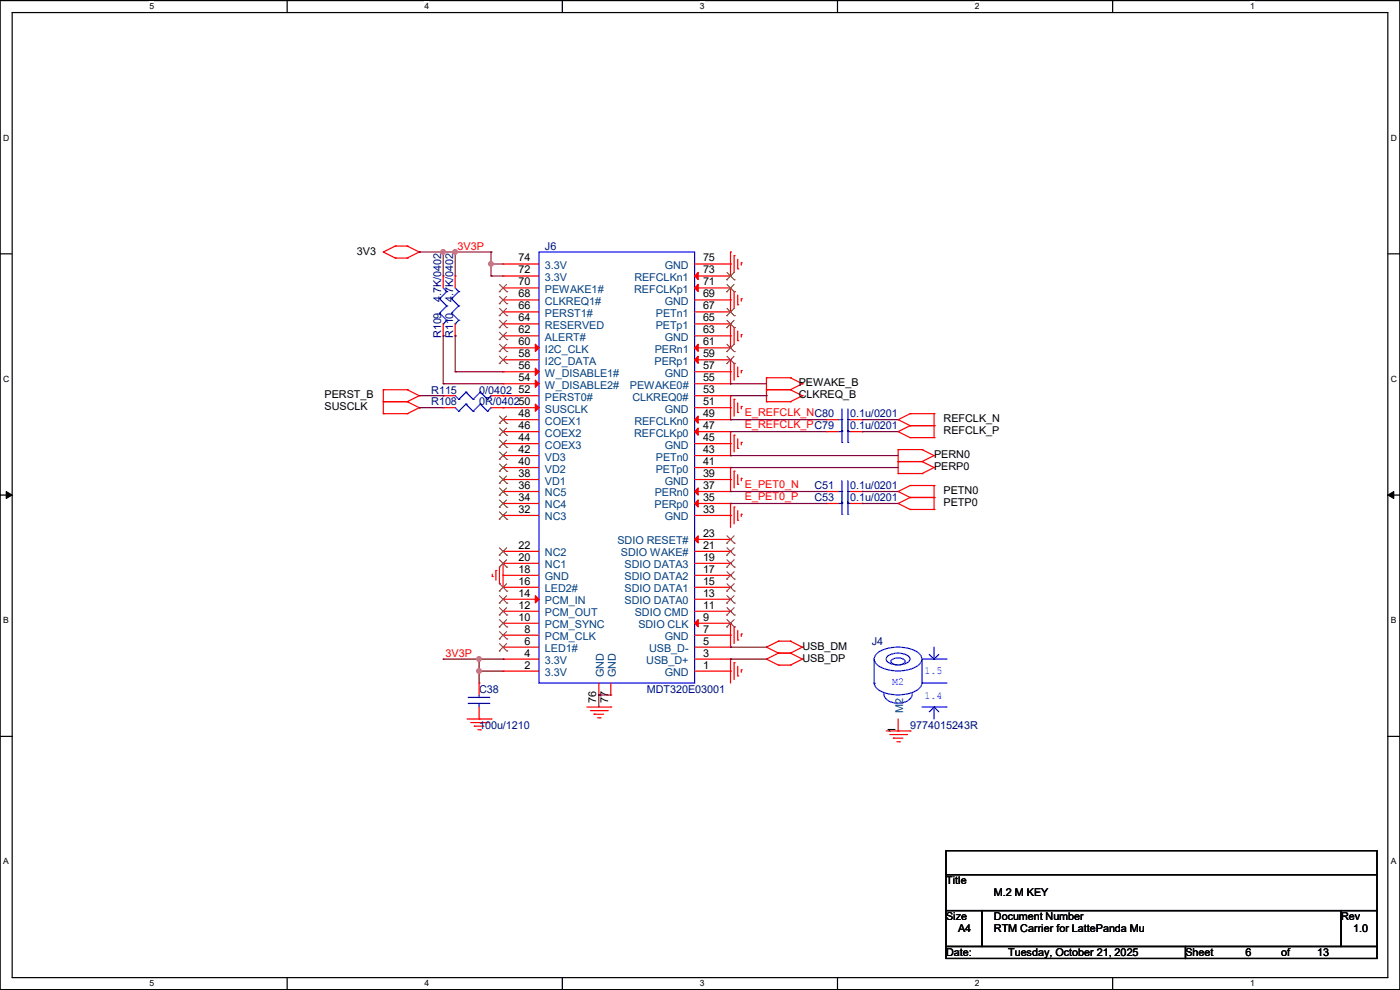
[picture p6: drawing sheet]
<svg xmlns="http://www.w3.org/2000/svg" width="297mm" height="210mm" viewBox="0 0 297 210" stroke-linecap="round" stroke-linejoin="round" font-family="sans-serif">
<path d="M0 .1h297v209.8h-297zM2.6 2.7h291.8v204.7h-291.8z" fill="none" stroke="#000" stroke-width=".25"/>
<g fill="#fff">
<path d="M31.7 .4h1v2h-1z"/>
<path d="M31.7 207.6h1v2h-1z"/>
</g>
<path d="M60.9 .1v2.6M60.9 207.4v2.5" fill="none" stroke="#000" stroke-width=".25"/>
<g fill="#fff">
<path d="M90.1 .4h1v2h-1z"/>
<path d="M90.1 207.6h1v2h-1z"/>
</g>
<path d="M119.3 .1v2.6M119.3 207.4v2.5" fill="none" stroke="#000" stroke-width=".25"/>
<g fill="#fff">
<path d="M148.5 .4h.9v2h-.9z"/>
<path d="M148.5 207.6h.9v2h-.9z"/>
</g>
<path d="M177.7 .1v2.6M177.7 207.4v2.5" fill="none" stroke="#000" stroke-width=".25"/>
<g fill="#fff">
<path d="M206.8 .4h1v2h-1z"/>
<path d="M206.8 207.6h1v2h-1z"/>
</g>
<path d="M236.1 .1v2.6M236.1 207.4v2.5" fill="none" stroke="#000" stroke-width=".25"/>
<g fill="#fff">
<path d="M265.2 .4h1v2h-1z"/>
<path d="M265.2 207.6h1v2h-1z"/>
<path d="M.7 28.2h1.2v2h-1.2z"/>
<path d="M295.1 28.2h1.2v2h-1.2z"/>
<path d="M.7 79.4h1.2v2h-1.2z"/>
<path d="M295.1 79.4h1.2v2h-1.2z"/>
</g>
<path d="M0 53.8h2.6M294.4 53.8h2.6" fill="none" stroke="#000" stroke-width=".25"/>
<g fill="#fff">
<path d="M.7 130.6h1.2v2h-1.2z"/>
<path d="M295.1 130.6h1.1v2h-1.1z"/>
</g>
<path d="M0 105h2.6M294.4 105h2.6" fill="none" stroke="#000" stroke-width=".25"/>
<path d="M1.3 104.3l1.3 .7-1.3 .7zM294.4 105l1.3-.7v1.4z" fill="#000" stroke="#000" stroke-width=".21"/>
<g fill="#fff">
<path d="M.7 181.8h1.2v2h-1.2z"/>
<path d="M295.1 181.8h1.1v2h-1.1z"/>
</g>
<path d="M0 156.2h2.6M294.4 156.2h2.6M200.7 180.5h91.4v5h-91.4zM200.7 185.5h91.4v7.7h-91.4zM200.7 193.2h7.6v7.6h-7.6zM208.3 193.2h76.2v7.6h-76.2zM284.5 193.2h7.6v7.6h-7.6zM200.7 200.8h50.8v2.5h-50.8zM251.5 200.8h40.6v2.5h-40.6z" fill="none" stroke="#000" stroke-width=".25"/>
<g fill="none" stroke="#f00" stroke-width=".25">
<path d="M81.3 53.5h.1M81.3 53.5l2.6 1.2M83.9 54.7h.1M83.9 52.2h.1M83.9 54.7h2.5M83.9 52.2h2.5M83.9 52.2l-2.6 1.3M86.4 54.7h.1M86.4 52.2h.1M86.4 52.2l2.5 1.3M88.9 53.5h.1M88.9 53.5l-2.5 1.2"/>
<path d="M94 58.5h.1M94 58.5v2.6M96.6 58.5h.1M96.6 58.5v2.6M106.7 56h.1M106.7 58.5h.1M106.7 56h7.6M106.7 58.5h7.6M147.4 56h7.6M147.4 58.5h7.6M155 53.5h.1M155 56h.1"/>
<path d="M155 58.5h.1M155 53.5v5M155.7 54.2h.1M155.7 54.2v3.6M156.5 57h.1M156.5 55v2M157.3 55.8h.1M157.3 55.8v.5M94 71.2h.1M94 68.7v2.5M96.6 71.2h.1M96.6 68.7v2.5"/>
<path d="M106.7 61.1h.1M106.7 63.6h.1M106.7 76.3h.1M106.7 78.9h.1M106.7 66.2h.1M106.7 73.8h.1M106.7 71.2h.1M106.7 68.7h.1M106.7 61.1h7.6M106.7 63.6h7.6M106.7 76.3h7.6M106.7 78.9h7.6"/>
<path d="M106.7 66.2h7.6M106.7 73.8h7.6M106.7 71.2h7.6M106.7 68.7h7.6M147.4 61.1h7.6M147.4 63.6h7.6M147.4 76.3h7.6M147.4 78.9h7.6M147.4 66.2h7.6M147.4 73.8h7.6M147.4 71.2h7.6M147.4 68.7h7.6"/>
<path d="M155 61.1h.1M155 68.7h.1M155 76.3h.1M155 63.6h.1M155 66.2h.1M155 78.9h.1M155 73.8h.1M155 71.2h.1M155 61.1v5.1M155 68.7v5.1M155 76.3v5.1M155.7 61.8h.1"/>
<path d="M155.7 69.5h.1M155.7 77.1h.1M155.7 61.8v3.6M155.7 69.5v3.5M155.7 77.1v3.5M156.5 64.6h.1M156.5 72.3h.1M156.5 79.9h.1M156.5 62.6v2M156.5 70.2v2.1M156.5 77.9v2M157.3 63.4h.1"/>
<path d="M157.3 71h.1M157.3 78.6h.1M157.3 63.4v.5M157.3 71v.5M157.3 78.6v.5M81.3 85.2h.1M81.3 87.8h.1M81.3 82.7h.1M81.3 82.7h5.1M81.3 85.2h5.1M81.3 82.7v5.1M81.3 87.8h5.1"/>
<path d="M86.4 85.2h.1M86.4 87.8h.1M86.4 82.7h.1M86.4 85.2l2.5 1.3M86.4 82.7l2.5 1.2M88.9 86.5h.1M88.9 83.9h.1M88.9 86.5l-2.5 1.3M88.9 83.9l-2.5 1.3M94 83.9h.1M94 86.5h.1M94 83.9h2.6"/>
<path d="M94 86.5h2.6M104.2 83.9h10.1M104.2 86.5h10.1M106.7 83.9h.1M106.7 86.5h.1M106.7 81.4h.1M106.7 89h.1M106.7 91.6h.1M106.7 94.1h.1M106.7 96.6h.1M106.7 99.2h.1M106.7 89h7.6"/>
<path d="M106.7 81.4h7.6M106.7 91.6h7.6M106.7 94.1h7.6M106.7 96.6h7.6M106.7 99.2h7.6M147.4 83.9h7.6M147.4 89h7.6M147.4 86.5h7.6M147.4 81.4h7.6M147.4 91.6h7.6M147.4 94.1h7.6M147.4 96.6h7.6"/>
<path d="M147.4 99.2h7.6M155 83.9h.1M155 91.6h.1M155 99.2h.1M155 81.4h.1M155 86.5h.1M155 89h.1M155 94.1h.1M155 96.6h.1M155 83.9v5.1M155 91.6v5M155 99.2v5.1"/>
<path d="M155.7 84.7h.1M155.7 92.3h.1M155.7 99.9h.1M155.7 84.7v3.6M155.7 92.3v3.6M155.7 99.9v3.6M156.5 87.5h.1M156.5 95.1h.1M156.5 85.5v2M156.5 93.1v2M157.3 86.2h.1M157.3 93.9h.1"/>
<path d="M157.3 86.2v.5M157.3 93.9v.5M162.6 82.7h.1M162.6 80.1h.1M162.6 85.2h.1M162.6 80.1h5.1M162.6 82.7h5.1M162.6 80.1v5.1M162.6 85.2h5.1M167.7 80.1h.1M167.7 82.7h.1M167.7 85.2h.1"/>
<path d="M167.7 80.1l2.5 1.3M167.7 82.7l2.5 1.2M170.2 81.4h.1M170.2 83.9h.1M170.2 81.4l-2.5 1.3M170.2 83.9l-2.5 1.3M175.3 89h.1M175.3 91.6h.1M175.3 89h2.5M175.3 91.6h2.5M180.4 89h2.5M180.4 91.6h2.5"/>
<path d="M182.9 89h.1M182.9 91.6h.1M190.5 91.6h.1M190.5 89h.1M190.5 97.9h.1M190.5 95.4h.1M190.5 91.6l2.6 1.2M190.5 89l2.6 1.3M190.5 97.9h5.1M190.5 95.4v5.1M190.5 95.4h5.1M193.1 90.3h.1"/>
<path d="M193.1 92.8h.1M193.1 87.8h.1M193.1 87.8h5.1M193.1 90.3l-2.6 1.3M193.1 90.3h5.1M193.1 92.8h5.1M193.1 87.8l-2.6 1.2M195.6 97.9h.1M195.6 95.4h.1M195.6 97.9l2.6 1.3M195.6 95.4l2.6 1.2M198.2 90.3h.1"/>
<path d="M198.2 92.8h.1M198.2 87.8h.1M198.2 99.2h.1M198.2 96.6h.1M198.2 87.8v5M198.2 99.2l-2.6 1.3M198.2 96.6l-2.6 1.3M106.7 101.7h.1M106.7 104.3h.1M106.7 106.8h.1M106.7 109.3h.1M106.7 117h.1"/>
<path d="M106.7 119.5h.1M106.7 119.5v5.1M106.7 104.3h7.6M106.7 101.7h7.6M106.7 106.8h7.6M106.7 109.3h7.6M106.7 117h7.6M106.7 119.5h7.6M147.4 104.3h7.6M147.4 101.7h7.6M147.4 106.8h7.6M147.4 109.3h7.6"/>
<path d="M147.4 117h7.6M147.4 119.5h7.6M147.4 114.4h7.6M155 106.8h.1M155 101.7h.1M155 104.3h.1M155 109.3h.1M155 117h.1M155 119.5h.1M155 114.4h.1M155 106.8v5.1M155.7 107.6h.1"/>
<path d="M155.7 107.6v3.5M156.5 102.7h.1M156.5 110.4h.1M156.5 100.7v2M156.5 108.3v2.1M157.3 101.5h.1M157.3 109.1h.1M157.3 101.5v.5M157.3 109.1v.5M175.3 104.3h.1M175.3 106.8h.1M175.3 104.3h2.5"/>
<path d="M175.3 106.8h2.5M180.4 104.3h2.5M180.4 106.8h2.5M182.9 104.3h.1M182.9 106.8h.1M190.5 104.3h.1M190.5 106.8h.1M190.5 100.5h.1M190.5 104.3l2.6 1.2M190.5 106.8l2.6 1.3M190.5 100.5h5.1M193.1 103h.1"/>
<path d="M193.1 105.5h.1M193.1 108.1h.1M193.1 103l-2.6 1.3M193.1 103h5.1M193.1 105.5h5.1M193.1 105.5l-2.6 1.3M193.1 108.1h5.1M195.6 100.5h.1M198.2 103h.1M198.2 105.5h.1M198.2 108.1h.1M198.2 103v5.1"/>
<path d="M104.4 122.3h.1M104.4 121.8v.5M105.2 121h.1M105.2 121v2.1M106 123.8h.1M106 120.3v3.5M106.7 124.6h.1M106.7 122h.1M106.7 137.3h.1M106.7 139.8h.1M106.7 134.7h.1M106.7 132.2h.1"/>
<path d="M106.7 129.7h.1M106.7 127.1h.1M106.7 122h7.6M106.7 124.6h7.6M106.7 137.3h7.6M106.7 139.8h7.6M106.7 134.7h7.6M106.7 132.2h7.6M106.7 129.7h7.6M106.7 127.1h7.6M147.4 122h7.6M147.4 124.6h7.6"/>
<path d="M147.4 137.3h7.6M147.4 139.8h7.6M147.4 134.7h7.6M147.4 132.2h7.6M147.4 129.7h7.6M147.4 127.1h7.6M155 132.2h.1M155 139.8h.1M155 122h.1M155 134.7h.1M155 137.3h.1M155 129.7h.1"/>
<path d="M155 127.1h.1M155 124.6h.1M155 132.2v5.1M155 139.8v5.1M155.7 133h.1M155.7 133v3.5M156.5 135.8h.1M156.5 133.7v2.1M157.3 134.5h.1M157.3 134.5v.5M162.6 137.3h.1M162.6 139.8h.1"/>
<path d="M162.6 137.3l2.5 1.3M162.6 139.8l2.5 1.3M165.1 138.6h.1M165.1 136h.1M165.1 138.6h2.6M165.1 136l-2.5 1.3M165.1 136h2.6M165.1 138.6l-2.5 1.2M167.7 138.6h.1M167.7 136h.1M167.7 136l2.5 1.3M167.7 138.6l2.5 1.2"/>
<path d="M170.2 137.3h.1M170.2 139.8h.1M170.2 137.3l-2.5 1.3M170.2 139.8l-2.5 1.3M99.1 152.5h5.1M99.9 153.3h3.5M100.6 154.1h.1M100.6 154.1h2.1M101.4 154.8h.5M101.6 144.9h.1M101.6 152.5h.1M101.6 144.9v2.5"/>
<path d="M101.6 150v2.5M101.9 154.8h.1M103.4 153.3h.1M104.2 152.5h.1M106.7 142.4h.1M106.7 142.4h7.6M124.5 150h5.1M125.3 150.7h3.5M126 151.5h.1M126 151.5h2.1M126.8 152.3h.5M127 147.4h.1"/>
<path d="M127 144.9v2.5M127.3 152.3h.1M128.8 150.7h.1M129.6 150h.1M129.6 147.4h.1M129.6 144.9v2.5M147.4 142.4h7.6M155 142.4h.1M155.7 140.6h.1M155.7 140.6v3.5M156.5 143.4h.1M156.5 141.4v2"/>
<path d="M157.3 142.1h.1M157.3 142.1v.5M165.1 141.1h.1M165.1 141.1h2.6M167.7 141.1h.1M188 155.1h5.1M188.8 155.8h3.5M189.5 156.6h.1M189.5 156.6h2.1M190.3 157.4h.5M190.5 155.1h.1M190.5 152.5v2.6"/>
<path d="M190.8 157.4h.1M192.3 155.8h.1M193.1 155.1h.1"/>
</g>
<g fill="none" stroke="#00f" stroke-width=".25">
<path d="M114.3 53.5h33.1v91.4h-33.1zM93.3 63.4h.1M93.3 66.4h.1M93.3 63.4l1.5 1.5M93.3 66.4l1.5 1.5M94 68.7h.1M94 61.1l.8 .7M94.8 61.8h.1M94.8 64.9h.1M94.8 67.9h.1M94.8 61.8l-1.5 1.6M94.8 64.9l-1.5 1.5"/>
<path d="M94.8 67.9l-.8 .8M95.8 63.4h.1M95.8 66.4h.1M95.8 63.4l1.5 1.5M95.8 66.4l1.5 1.5M96.6 68.7h.1M96.6 61.1l.7 .7M97.3 61.8h.1M97.3 64.9h.1M97.3 67.9h.1M97.3 61.8l-1.5 1.6M97.3 64.9l-1.5 1.5"/>
<path d="M97.3 67.9l-.7 .8M96.6 83.9l.7 .8M96.6 86.5l.7 .7M97.3 84.7h.1M97.3 87.2h.1M98.8 83.2h.1M98.8 85.7h.1M98.8 83.2l-1.5 1.5M98.8 83.2l1.6 1.5M98.8 85.7l-1.5 1.5M98.8 85.7l1.6 1.5M100.4 84.7h.1"/>
<path d="M100.4 87.2h.1M101.9 83.2h.1M101.9 85.7h.1M101.9 83.2l-1.5 1.5M101.9 83.2l1.5 1.5M101.9 85.7l-1.5 1.5M101.9 85.7l1.5 1.5M103.4 84.7h.1M103.4 87.2h.1M104.2 83.9h.1M104.2 86.5h.1M104.2 83.9l-.8 .8"/>
<path d="M104.2 86.5l-.8 .7M177.8 89h.8M177.8 91.6h.8M178.6 91.3h.1M178.6 89h.1M178.6 93.9h.1M178.6 91.6h.1M178.6 86.7v7.2M179.9 89h.1M179.9 91.3h.1M179.9 91.6h.1M179.9 93.9h.1"/>
<path d="M179.9 89h.5M179.9 86.7v7.2M179.9 91.6h.5M177.8 104.3h.8M177.8 106.8h.8M178.6 106.6h.1M178.6 104.3h.1M178.6 109.1h.1M178.6 106.8h.1M178.6 102v7.1M179.9 104.3h.1M179.9 106.6h.1"/>
<path d="M179.9 106.8h.1M179.9 109.1h.1M179.9 102v7.1M179.9 104.3h.5M179.9 106.8h.5M185.5 139.8v5.1M185.9 138.8a7.7 7.7 0 0 1 7.4-1.1 2.88 2.88 0 0 1 2.3 2.1 3.3 3.3 0 0 1-3.1 2.3 7.6 7.6 0 0 1-6.6-1.3 1.41 1.41 0 0 1 0-2zM188.3 139.2a3.9 3.9 0 0 1 4.7 .3 .9 .9 0 0 1-.7 1.2 3.8 3.8 0 0 1-4.2-.6l-.1-.3zM197.1 138.8l1.1 1M198.2 139.8h.1M198.2 137.3v2.5M199.2 138.8l-1 1"/>
<path d="M200.7 139.8h.1M200.7 139.8h-5.1v5.1M99.4 149.2h.1M99.4 148h.1M99.4 149.2h4.5M99.4 148h4.5M101.6 148h.1M101.6 149.2h.1M101.6 147.4v.6M101.6 149.2v.8M185.5 144.9h.1M185.5 144.9a3.3 3.3 0 0 0 3.1 2.3 7.6 7.6 0 0 0 6.6-1.3l.4-1"/>
<path d="M187.5 147.2a2.96 2.96 0 0 0 3.7 1.9 2.42 2.42 0 0 0 2.3-1.9M189.1 140.1a2.26 2.26 0 0 1 2.8 0l.1 .2a1.89 1.89 0 0 1-3 0zM195.6 144.9h.1M195.6 144.9h5.1M195.6 150h5.1M198.2 150h.1M198.2 150v2.5M198.2 150l1 1M198.2 150l-1.1 1M200.7 144.9h.1M200.7 150h.1"/>
</g>
<g fill="none" stroke="#804000" stroke-width=".21">
<path d="M154.2 59.4h.1M154.2 57.8l1.6 1.6M155.7 57.8l-1.5 1.6M155.8 59.4h.1M105.9 61.9h.1M105.9 64.4h.1M105.9 77.1h.1M105.9 67h.1M105.9 74.6h.1M105.9 72.1h.1M105.9 69.5h.1M106 60.3l1.5 1.6"/>
<path d="M106 62.9l1.5 1.5M106 75.6l1.5 1.5M106 65.4l1.5 1.6M106 73l1.5 1.6M106 70.5l1.5 1.6M106 67.9l1.5 1.6M107.5 60.3l-1.6 1.6M107.5 62.9l-1.6 1.5M107.5 75.6l-1.6 1.5M107.5 65.4l-1.6 1.6M107.5 73l-1.6 1.6M107.5 70.5l-1.6 1.6"/>
<path d="M107.5 67.9l-1.6 1.6M107.5 61.9h.1M107.5 64.4h.1M107.5 77.1h.1M107.5 67h.1M107.5 74.6h.1M107.5 72.1h.1M107.5 69.5h.1M154.2 61.9h.1M154.2 67h.1M154.2 69.5h.1M154.2 74.6h.1"/>
<path d="M154.2 77.1h.1M154.2 60.3l1.6 1.6M154.2 65.4l1.6 1.6M154.2 67.9l1.6 1.6M154.2 73l1.6 1.6M154.2 75.6l1.6 1.5M155.7 60.3l-1.5 1.6M155.7 67.9l-1.5 1.6M155.7 75.6l-1.5 1.5M155.7 65.4l-1.5 1.6M155.7 73l-1.5 1.6M155.8 61.9h.1"/>
<path d="M155.8 67h.1M155.8 69.5h.1M155.8 74.6h.1M155.8 77.1h.1M105.9 89.8h.1M105.9 92.4h.1M105.9 94.9h.1M105.9 97.5h.1M105.9 100h.1M106 88.3l1.5 1.5M106 90.8l1.5 1.6M106 93.3l1.5 1.6"/>
<path d="M106 95.9l1.5 1.6M106 98.4l1.5 1.6M107.5 88.3l-1.6 1.5M107.5 90.8l-1.6 1.6M107.5 93.3l-1.6 1.6M107.5 95.9l-1.6 1.6M107.5 98.4l-1.6 1.6M107.5 89.8h.1M107.5 92.4h.1M107.5 94.9h.1M107.5 97.5h.1M107.5 100h.1"/>
<path d="M105.9 102.5h.1M105.9 105.1h.1M105.9 107.6h.1M105.9 110.2h.1M105.9 117.8h.1M106 101l1.5 1.5M106 103.5l1.5 1.6M106 106l1.5 1.6M106 108.6l1.5 1.6M106 116.2l1.5 1.6M106 118.7l1.5 1.6M107.5 101l-1.6 1.5"/>
<path d="M107.5 103.5l-1.6 1.6M107.5 106l-1.6 1.6M107.5 108.6l-1.6 1.6M107.5 116.2l-1.6 1.6M107.5 118.7l-1.6 1.6M107.5 102.5h.1M107.5 105.1h.1M107.5 107.6h.1M107.5 110.2h.1M107.5 117.8h.1M154.2 117.8h.1M154.2 115.2h.1"/>
<path d="M154.2 116.2l1.6 1.6M154.2 118.7l1.6 1.6M154.2 113.7l1.6 1.5M155.7 116.2l-1.5 1.6M155.7 118.7l-1.5 1.6M155.7 113.7l-1.5 1.5M155.8 117.8h.1M155.8 115.2h.1M105.9 120.3h.1M105.9 125.4h.1M105.9 138.1h.1M105.9 135.6h.1"/>
<path d="M105.9 133h.1M105.9 130.5h.1M105.9 127.9h.1M106 123.8l1.5 1.6M106 136.5l1.5 1.6M106 134l1.5 1.6M106 131.4l1.5 1.6M106 128.9l1.5 1.6M106 126.4l1.5 1.5M107.5 123.8l-1.6 1.6M107.5 136.5l-1.6 1.6M107.5 134l-1.6 1.6"/>
<path d="M107.5 131.4l-1.6 1.6M107.5 128.9l-1.6 1.6M107.5 126.4l-1.6 1.5M107.5 120.3h.1M107.5 125.4h.1M107.5 138.1h.1M107.5 135.6h.1M107.5 133h.1M107.5 130.5h.1M107.5 127.9h.1M154.2 120.3h.1M154.2 122.9h.1"/>
<path d="M154.2 133h.1M154.2 130.5h.1M154.2 127.9h.1M154.2 125.4h.1M154.2 121.3l1.6 1.6M154.2 131.4l1.6 1.6M154.2 128.9l1.6 1.6M154.2 126.4l1.6 1.5M154.2 123.8l1.6 1.6M155.7 121.3l-1.5 1.6M155.7 131.4l-1.5 1.6M155.7 128.9l-1.5 1.6"/>
<path d="M155.7 126.4l-1.5 1.5M155.7 123.8l-1.5 1.6M155.8 120.3h.1M155.8 122.9h.1M155.8 133h.1M155.8 130.5h.1M155.8 127.9h.1M155.8 125.4h.1"/>
</g>
<g fill="#f00" stroke="#f00" stroke-width=".25">
<path d="M113.6 78.1l.7 .8-.7 .7z"/>
<path d="M113.6 80.6l.7 .8-.7 .8z"/>
<path d="M113.6 85.7l.7 .8-.7 .7z"/>
<path d="M147.4 58.5l.7-.7v1.5z"/>
<path d="M147.4 61.1l.7-.8v1.5z"/>
<path d="M147.4 89l.7-.7v1.5z"/>
<path d="M147.4 91.6l.7-.8v1.5z"/>
<path d="M147.4 104.3l.7-.8v1.5z"/>
<path d="M147.4 106.8l.7-.8v1.6z"/>
<path d="M113.6 73l.7 .8-.7 .7z"/>
<path d="M147.4 73.8l.7-.8v1.5z"/>
<path d="M147.4 76.3l.7-.7v1.5z"/>
<path d="M113.6 126.4l.7 .7-.7 .8z"/>
<path d="M147.4 132.2l.7-.8v1.6z"/>
<path d="M147.4 114.4l.7-.7v1.5z"/>
</g>
<g fill="none" stroke="#800040" stroke-width=".25">
<path d="M88.9 53.5h.1M88.9 53.5h15.3M94 53.5h.1M94 53.5v5M96.6 53.5h.1M96.6 53.5v5M104.2 58.5h.1M104.2 53.5h.1M104.2 56h.1M104.2 58.5h2.5M104.2 53.5v5M104.2 56h2.5"/>
<path d="M94 71.2h.1M94 71.2v10.2M96.6 71.2h.1M96.6 78.9h.1M96.6 71.2v7.7M96.6 78.9h10.1M88.9 86.5h.1M88.9 83.9h5.1M88.9 86.5h5.1M94 83.9h.1M94 81.4h.1M94 81.4h12.7"/>
<path d="M155 81.4h.1M155 91.6h.1M155 89h.1M155 99.2h.1M155 96.6h.1M155 81.4h7.6M155 83.9h7.6M155 89h20.3M155 91.6h20.3M155 99.2h35.5M155 96.6h35.5M162.6 83.9h.1"/>
<path d="M182.9 89h.1M182.9 91.6h.1M182.9 89h7.6M182.9 91.6h7.6M155 106.8h.1M155 104.3h.1M155 106.8h20.3M155 104.3h20.3M182.9 104.3h.1M182.9 106.8h.1M182.9 106.8h7.6M182.9 104.3h7.6"/>
<path d="M94 139.8h.1M94 139.8h12.7M101.6 139.8h.1M101.6 139.8v5.1M106.7 139.8h.1M155 137.3h.1M155 139.8h.1M155 137.3h7.6M155 139.8h7.6M101.6 142.4h.1M101.6 142.4h5.1M127 147.4h.1"/>
<path d="M127 147.4v2.6M127 147.4h2.6"/>
</g>
<g fill="#f0f" stroke="#f0f" stroke-width=".25">
<circle cx="94" cy="53.4" r=".49"/>
<circle cx="96.5" cy="53.4" r=".49"/>
<circle cx="104.2" cy="56" r=".49"/>
<circle cx="101.6" cy="142.3" r=".49"/>
<circle cx="101.6" cy="139.8" r=".49"/>
</g>
<g font-size="2.3" fill="#f00">
<text x="97.1" y="53">3V3P</text>
<text x="158" y="88.3">E_REFCLK_NC80</text>
<text x="158" y="90.8">E_REFCLK_PC79</text>
<text x="158" y="106.1">E_PET0_P</text>
<text x="158" y="103.5">E_PET0_N</text>
<text x="94.5" y="139.3">3V3P</text>
</g>
<g font-size="2.3" fill="#000080">
<text x="115.6" y="53">J6</text>
<text x="93.6" y="64.1" transform="rotate(-90 93.6 64.1)">4.7K/0402</text>
<text x="96.1" y="64.1" transform="rotate(-90 96.1 64.1)">4.7K/0402</text>
<text x="93.6" y="71.8" transform="rotate(-90 93.6 71.8)">R109</text>
<text x="96.1" y="71.8" transform="rotate(-90 96.1 71.8)">R110</text>
<text x="91.5" y="83.5">R115</text>
<text x="101.6" y="83.5">0/0402</text>
<text x="91.5" y="86">R108</text>
<text x="101.6" y="86">0R/040250</text>
<text x="180.4" y="88.6">0.1u/0201</text>
<text x="180.4" y="91.1">0.1u/0201</text>
<text x="172.8" y="103.8">C51</text>
<text x="172.8" y="106.3">C53</text>
<text x="180.4" y="103.8">0.1u/0201</text>
<text x="180.4" y="106.3">0.1u/0201</text>
<text x="185" y="136.8">J4</text>
<text x="101.6" y="147">C38</text>
<text x="137.2" y="147">MDT320E03001</text>
<text x="101.6" y="154.6">100u/1210</text>
<text x="193.1" y="154.6">9774015243R</text>
</g>
<g font-size="2.3">
<text x="75.7" y="54">3V3</text>
<text x="110" y="55.5">74</text>
<text x="110" y="58">72</text>
<text x="149.1" y="55.5">75</text>
<text x="149.1" y="58">73</text>
<text x="110" y="60.5">70</text>
<text x="110" y="63.1">68</text>
<text x="110" y="65.6">66</text>
<text x="149.1" y="60.5">71</text>
<text x="149.1" y="63.1">69</text>
<text x="149.1" y="65.6">67</text>
<text x="110" y="70.7">62</text>
<text x="110" y="68.2">64</text>
<text x="149.1" y="68.2">65</text>
<text x="149.1" y="70.7">63</text>
<text x="110" y="75.8">58</text>
<text x="110" y="73.2">60</text>
<text x="149.1" y="73.2">61</text>
<text x="149.1" y="75.8">59</text>
<text x="110" y="78.3">56</text>
<text x="110" y="80.9">54</text>
<text x="110" y="83.4">52</text>
<text x="149.1" y="78.3">57</text>
<text x="149.1" y="80.9">55</text>
<text x="149.1" y="83.4">53</text>
<text x="169.5" y="82">PEWAKE_B</text>
<text x="68.9" y="87">SUSCLK</text>
<text x="68.9" y="84.5">PERST_B</text>
<text x="110" y="88.5">48</text>
<text x="149.1" y="85.9">51</text>
<text x="149.1" y="88.5">49</text>
<text x="169.5" y="84.5">CLKREQ_B</text>
<text x="200.2" y="89.6">REFCLK_N</text>
<text x="110" y="91">46</text>
<text x="110" y="93.6">44</text>
<text x="149.1" y="91">47</text>
<text x="149.1" y="93.6">45</text>
<text x="200.2" y="92.1">REFCLK_P</text>
<text x="110" y="96.1">42</text>
<text x="110" y="98.6">40</text>
<text x="110" y="101.2">38</text>
<text x="149.1" y="96.1">43</text>
<text x="149.1" y="98.6">41</text>
<text x="149.1" y="101.2">39</text>
<text x="198.2" y="99.7">PERP0</text>
<text x="198.2" y="97.2">PERN0</text>
<text x="110" y="103.7">36</text>
<text x="110" y="106.3">34</text>
<text x="149.1" y="103.7">37</text>
<text x="149.1" y="106.3">35</text>
<text x="200.2" y="104.8">PETN0</text>
<text x="200.2" y="107.4">PETP0</text>
<text x="110" y="108.8">32</text>
<text x="149.1" y="108.8">33</text>
<text x="149.1" y="113.9">23</text>
<text x="110" y="116.4">22</text>
<text x="110" y="119">20</text>
<text x="149.1" y="116.4">21</text>
<text x="149.1" y="119">19</text>
<text x="110" y="121.5">18</text>
<text x="110" y="124">16</text>
<text x="149.1" y="121.5">17</text>
<text x="149.1" y="124">15</text>
<text x="110" y="131.7">10</text>
<text x="110" y="129.1">12</text>
<text x="110" y="126.6">14</text>
<text x="149.1" y="131.7">9</text>
<text x="149.1" y="129.1">11</text>
<text x="149.1" y="126.6">13</text>
<text x="111.3" y="136.7">6</text>
<text x="111.3" y="134.2">8</text>
<text x="149.1" y="134.2">7</text>
<text x="149.1" y="136.7">5</text>
<text x="170.2" y="137.8">USB_DM</text>
<text x="111.3" y="139.3">4</text>
<text x="111.3" y="141.8">2</text>
<text x="149.1" y="139.3">3</text>
<text x="149.1" y="141.8">1</text>
<text x="170.2" y="140.4">USB_DP</text>
<text x="126.5" y="149.2" transform="rotate(-90 126.5 149.2)">76</text>
<text x="129" y="149.2" transform="rotate(-90 129 149.2)">77</text>
<text x="190" y="155.6" transform="rotate(-90 190 155.6)">1</text>
<text x="200.7" y="187.6">Title</text>
<text x="210.9" y="190.2">M.2 M KEY</text>
<text x="200.7" y="195.2">Size</text>
<text x="203.2" y="197.8">A4</text>
<text x="210.9" y="195.2">Document Number</text>
<text x="210.9" y="197.8">RTM Carrier for LattePanda Mu</text>
<text x="284.5" y="195.2">Rev</text>
<text x="287.1" y="197.8">1.0</text>
<text x="200.7" y="202.9">Date:</text>
<text x="213.9" y="202.9">Tuesday, October 21, 2025</text>
<text x="251.5" y="202.9">Sheet</text>
<text x="264.2" y="202.9">6</text>
<text x="271.8" y="202.9">of</text>
<text x="279.4" y="202.9">13</text>
</g>
<g font-size="2.3" fill="#004080">
<text x="115.6" y="57.1">3.3V</text>
<text x="115.6" y="59.6">3.3V</text>
<text x="134.6" y="59.6">REFCLKn1</text>
<text x="141" y="57.1">GND</text>
<text x="115.6" y="62.1">PEWAKE1#</text>
<text x="115.6" y="64.7">CLKREQ1#</text>
<text x="134.5" y="62.1">REFCLKp1</text>
<text x="141" y="64.7">GND</text>
<text x="115.6" y="67.2">PERST1#</text>
<text x="115.6" y="69.8">RESERVED</text>
<text x="139.1" y="69.8">PETp1</text>
<text x="139.2" y="67.2">PETn1</text>
<text x="115.6" y="77.4">I2C_DATA</text>
<text x="115.6" y="74.8">I2C_CLK</text>
<text x="115.6" y="72.3">ALERT#</text>
<text x="138.9" y="77.4">PERp1</text>
<text x="138.9" y="74.8">PERn1</text>
<text x="141" y="72.3">GND</text>
<text x="115.6" y="79.9">W_DISABLE1#</text>
<text x="115.6" y="82.5">W_DISABLE2#</text>
<text x="133.6" y="82.5">PEWAKE0#</text>
<text x="141" y="79.9">GND</text>
<text x="115.6" y="85">PERST0#</text>
<text x="115.6" y="87.5">SUSCLK</text>
<text x="134.2" y="85">CLKREQ0#</text>
<text x="141" y="87.5">GND</text>
<text x="115.6" y="90.1">COEX1</text>
<text x="115.6" y="92.6">COEX2</text>
<text x="115.6" y="95.2">COEX3</text>
<text x="134.5" y="92.6">REFCLKp0</text>
<text x="134.6" y="90.1">REFCLKn0</text>
<text x="141" y="95.2">GND</text>
<text x="115.6" y="97.7">VD3</text>
<text x="115.6" y="100.2">VD2</text>
<text x="139.1" y="100.2">PETp0</text>
<text x="139.2" y="97.7">PETn0</text>
<text x="115.6" y="102.8">VD1</text>
<text x="115.6" y="105.3">NC5</text>
<text x="115.6" y="107.9">NC4</text>
<text x="138.9" y="107.9">PERp0</text>
<text x="138.9" y="105.3">PERn0</text>
<text x="141" y="102.8">GND</text>
<text x="115.6" y="110.4">NC3</text>
<text x="141" y="110.4">GND</text>
<text x="115.6" y="118">NC2</text>
<text x="131" y="115.5">SDIO RESET#</text>
<text x="131.7" y="118">SDIO WAKE#</text>
<text x="115.6" y="120.6">NC1</text>
<text x="115.6" y="123.1">GND</text>
<text x="115.6" y="125.6">LED2#</text>
<text x="132.5" y="120.6">SDIO DATA3</text>
<text x="132.5" y="123.1">SDIO DATA2</text>
<text x="132.5" y="125.6">SDIO DATA1</text>
<text x="115.6" y="130.7">PCM_OUT</text>
<text x="115.6" y="128.2">PCM_IN</text>
<text x="132.5" y="128.2">SDIO DATA0</text>
<text x="134.7" y="130.7">SDIO CMD</text>
<text x="115.6" y="135.8">PCM_CLK</text>
<text x="115.6" y="133.3">PCM_SYNC</text>
<text x="135.4" y="133.3">SDIO CLK</text>
<text x="141" y="135.8">GND</text>
<text x="115.6" y="138.3">LED1#</text>
<text x="115.6" y="140.9">3.3V</text>
<text x="115.6" y="143.4">3.3V</text>
<text x="128.1" y="143.6" transform="rotate(-90 128.1 143.6)">GND</text>
<text x="130.6" y="143.6" transform="rotate(-90 130.6 143.6)">GND</text>
<text x="137.1" y="140.9">USB_D+</text>
<text x="137.7" y="138.3">USB_D-</text>
<text x="141" y="143.4">GND</text>
<text x="191.6" y="151.3" transform="rotate(-90 191.6 151.3)">M2</text>
</g>
<g font-size="2.3" fill="#00f">
<text x="196.1" y="143">1.5</text>
<text x="189.3" y="145.2">M2</text>
<text x="196.1" y="148.3">1.4</text>
</g>
<g font-size="1.8">
<text x="31.7" y="2">5</text>
<text x="90.1" y="2">4</text>
<text x="148.5" y="2">3</text>
<text x="206.8" y="2">2</text>
<text x="265.2" y="2">1</text>
<text x=".7" y="29.8">D</text>
<text x="295.1" y="29.8">D</text>
<text x=".7" y="81">C</text>
<text x="295.1" y="81">C</text>
<text x=".7" y="132.2">B</text>
<text x="295.1" y="132.2">B</text>
<text x=".7" y="183.4">A</text>
<text x="295.1" y="183.4">A</text>
<text x="31.7" y="209.3">5</text>
<text x="90.1" y="209.3">4</text>
<text x="148.5" y="209.3">3</text>
<text x="206.8" y="209.3">2</text>
<text x="265.2" y="209.3">1</text>
</g>
</svg>
